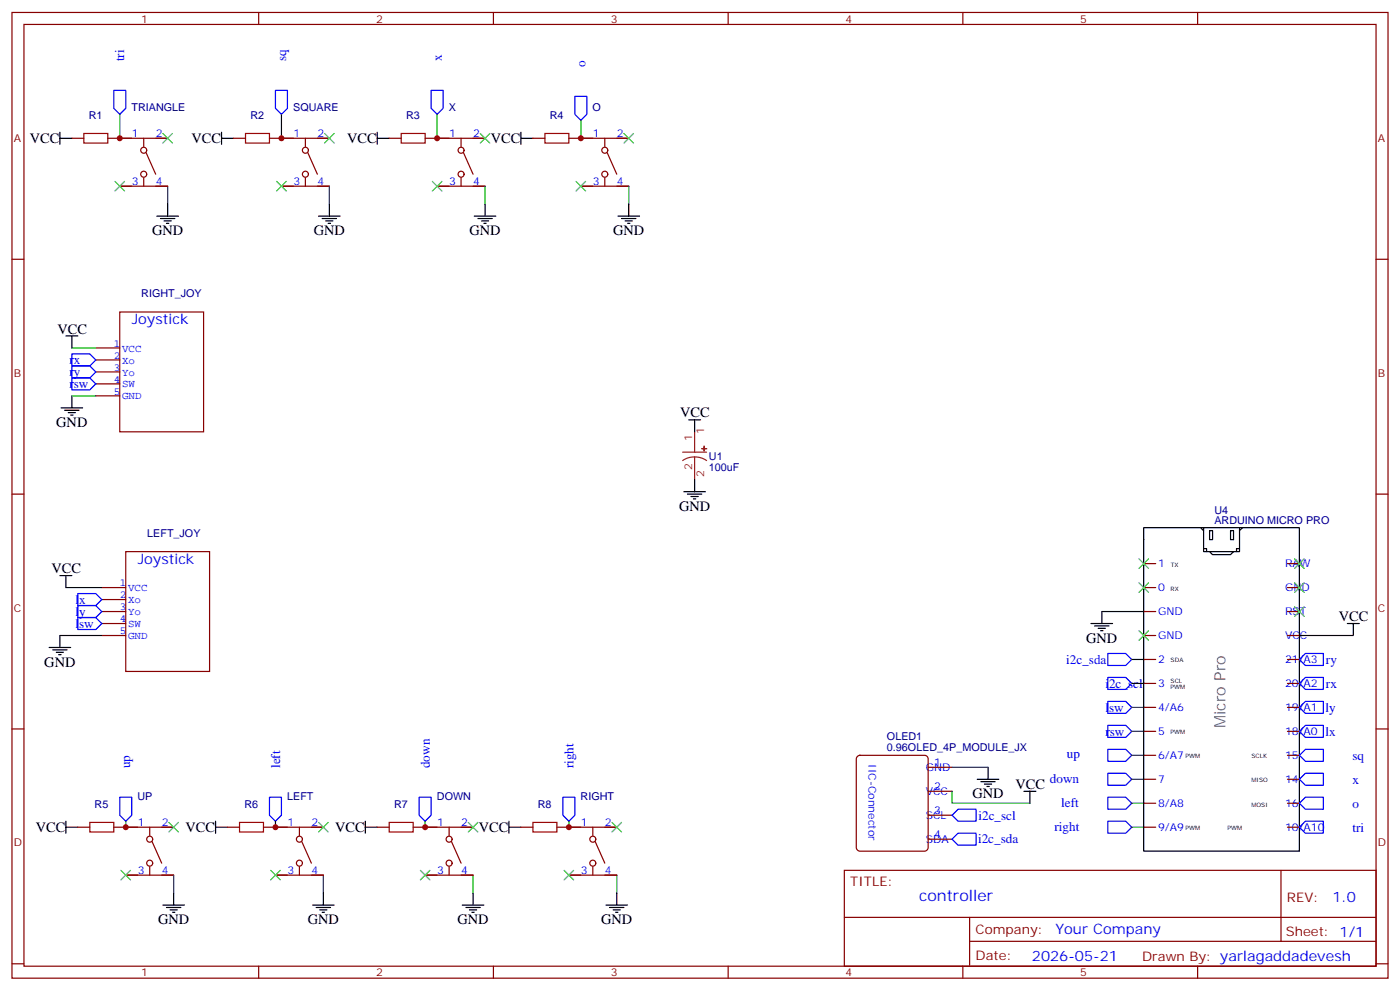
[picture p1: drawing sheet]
<svg xmlns="http://www.w3.org/2000/svg" width="412mm" height="292mm" viewBox="0 0 412 292" stroke-linecap="round" stroke-linejoin="round" font-family="sans-serif">
<g fill="none" stroke="#870000" stroke-width=".35">
<path d="M3.5 3.7h405.4v284.3h-405.4zM7.1 7.2h398.2v277.3h-398.2zM76.2 3.7v3.5M145.3 3.7v3.5M214.5 3.7v3.5M283.6 3.7v3.5M352.8 3.7v3.5M21.2 40.7h3.5M31.7 40.7h17.7M35.3 54.8h14.1M42.3 40.7v2.5M42.3 52.4v2.4"/>
<path d="M43 44.9l2.9 6.4M68.8 40.7h3.5M79.4 40.7h17.6M82.9 54.8h14.1M90 40.7v2.5M90 52.4v2.4M90.7 44.9l2.8 6.4M114.7 40.7h3.5M125.2 40.7h17.7M128.8 54.8h14.1M135.8 40.7v2.5M135.8 52.4v2.4"/>
<path d="M136.5 44.9l2.8 6.4M157 40.7h3.5M167.6 40.7h17.6M171.1 54.8h14.1M178.2 40.7v2.5M178.2 52.4v2.4M178.9 44.9l2.8 6.4M3.5 76.3h3.6M405.3 76.3h3.6M35.3 91.9h24.7v35.2h-24.7zM28.2 106h7.1M28.2 102.4h7.1"/>
<path d="M28.2 109.5h7.1M28.2 113h7.1M28.2 116.6h7.1M3.5 145.5h3.6M405.3 145.5h3.6M30 176.5h7M30 173h7M37 162.4h24.7v35.3h-24.7zM336.9 173h3.5M336.9 165.9h3.5M379.2 173h3.6M379.2 165.9h3.6"/>
<path d="M30 180.1h7M30 183.6h7M30 187.1h7M336.9 180.1h3.5M336.9 187.1h3.5M336.9 194.2h3.5M379.2 180.1h3.6M379.2 187.1h3.6M379.2 194.2h3.6M3.5 214.6h3.6M336.9 201.2h3.5M336.9 208.3h3.5"/>
<path d="M336.9 215.3h3.5M379.2 201.2h3.6M379.2 208.3h3.6M379.2 215.3h3.6M405.3 214.6h3.6M252.5 222.8l.8-.4h19l.9 .4 .2 .6v26.2l-.5 .8-.6 .2h-19l-.9-.5-.2-.5v-26.2zM273.4 233h7.1M273.4 225.9h7.1M336.9 222.4h3.5M336.9 229.4h3.5M336.9 236.5h3.5M379.2 222.4h3.6"/>
<path d="M379.2 229.4h3.6M379.2 236.5h3.6M22.9 243.6h3.6M33.5 243.6h17.7M37 257.7h14.2M44.1 243.6v2.4M44.1 255.2v2.5M44.8 247.8l2.8 6.3M67 243.6h3.6M77.6 243.6h17.6M81.1 257.7h14.1M88.2 243.6v2.4"/>
<path d="M88.2 255.2v2.5M88.9 247.8l2.8 6.3M111.1 243.6h3.6M121.7 243.6h17.6M125.2 257.7h14.1M132.3 243.6v2.4M132.3 255.2v2.5M133 247.8l2.8 6.3M153.5 243.6h3.5M164 243.6h17.7M167.6 257.7h14.1M174.6 243.6v2.4"/>
<path d="M174.6 255.2v2.5M175.3 247.8l2.9 6.3M248.7 256.3h156.6v28.2h-156.6zM273.4 247.1h7.1M273.4 240h7.1M336.9 243.6h3.5M377.3 256.3v20.9M379.2 243.6h3.6M248.7 270.1h156.5M285.6 277.2h119.6M285.6 270.1v14.1M3.5 283.8h3.6"/>
<path d="M76.2 284.5v3.5M145.3 284.5v3.5M214.5 284.5v3.5M283.6 284.5v3.5M352.8 284.5v3.5M405.3 283.8h3.6"/>
<circle cx="42.3" cy="44.2" r=".88"/>
<circle cx="42.3" cy="51.3" r=".88"/>
<circle cx="90" cy="44.2" r=".88"/>
<circle cx="90" cy="51.3" r=".88"/>
<circle cx="135.8" cy="44.2" r=".88"/>
<circle cx="135.8" cy="51.3" r=".88"/>
<circle cx="178.2" cy="44.2" r=".88"/>
<circle cx="178.2" cy="51.3" r=".88"/>
<circle cx="44.1" cy="254.1" r=".88"/>
<circle cx="44.1" cy="247.1" r=".88"/>
<circle cx="88.2" cy="254.1" r=".88"/>
<circle cx="88.2" cy="247.1" r=".88"/>
<circle cx="132.3" cy="254.1" r=".88"/>
<circle cx="132.3" cy="247.1" r=".88"/>
<circle cx="174.6" cy="254.1" r=".88"/>
<circle cx="174.6" cy="247.1" r=".88"/>
</g>
<g fill="none" stroke="#000" stroke-width=".35">
<path d="M17.6 38.9v3.6M65.3 38.9v3.6M111.1 38.9v3.6M153.5 38.9v3.6M17.6 40.7h3.6M65.3 40.7h3.5M111.1 40.7h3.6M153.5 40.7h3.5M46.2 63.6h6.4M47.3 64.3h4.2M48.3 65.1h2.1M49 65.8h.7"/>
<path d="M49.4 60.1v3.5M93.8 63.6h6.4M94.9 64.3h4.2M96 65.1h2.1M96.7 65.8h.7M97 60.1v3.5M139.7 63.6h6.3M140.8 64.3h4.2M141.8 65.1h2.1M142.5 65.8h.7M142.9 60.1v3.5M182 63.6h6.4"/>
<path d="M183.1 64.3h4.2M184.1 65.1h2.2M184.9 65.8h.7M185.2 60.1v3.5M19.4 98.9h3.5M21.2 98.9v3.5M21.2 116.6v3.5M18 120.1h6.3M19 120.8h4.3M20.1 121.5h2.1M20.8 122.2h.7M202.8 123.6h3.6"/>
<path d="M204.6 123.6v3.5M201.4 144.8h6.4M202.5 145.5h4.2M203.6 146.2h2.1M204.3 146.9h.7M204.6 141.3v3.5M336.9 155.4h45.9v95.2h-45.9zM353.7 155.4l.8 .8M354.5 155.4v7h10.6v-7M356.3 156.2h.9v2.7h-.9zM362.5 156.2h.9v2.7h-.9zM366 155.4l-.9 .8"/>
<path d="M17.6 169.5h3.6M19.4 169.5v3.5M354.5 161.5h.9v.9M356.3 162.4l.9 .9h5.3l.9-.9M365.1 161.5h-.9v.9M14.5 190.6h6.3M15.5 191.3h4.3M16.6 192.1h2.1M17.3 192.8h.7M17.6 187.1v3.5M321.4 183.6h6.3M322.4 184.3h4.3"/>
<path d="M323.5 185h2.1M324.2 185.7h.7M324.6 180.1v3.5M396.9 183.6h3.5M398.6 183.6v3.5M287.9 229.4h6.3M288.9 230.2h4.3M290 230.9h2.1M290.7 231.6h.7M291 225.9v3.5M301.6 233h3.6M303.4 233v3.5"/>
<path d="M19.4 241.8v3.5M19.4 243.6h3.5M63.5 243.6h3.5M63.5 241.8v3.5M107.6 243.6h3.5M107.6 241.8v3.5M149.9 243.6h3.6M149.9 241.8v3.5M48 266.5h6.3M49 267.2h4.3M50.1 267.9h2.1M50.8 268.6h.7"/>
<path d="M51.2 263v3.5M92.1 266.5h6.3M93.1 267.2h4.3M94.2 267.9h2.1M94.9 268.6h.7M95.2 263v3.5M136.2 266.5h6.3M137.2 267.2h4.3M138.3 267.9h2.1M139 268.6h.7M139.3 263v3.5M178.5 266.5h6.4"/>
<path d="M179.6 267.2h4.2M180.6 267.9h2.1M181.3 268.6h.7M181.7 263v3.5"/>
</g>
<g fill="none" stroke="#008700" stroke-width=".35">
<path d="M35.3 33.7v7M82.9 33.7v7M128.8 33.7v7M171.1 35.4v5.3M49.4 54.8v5.3M97 54.8v5.3M142.9 54.8v5.3M185.2 54.8v5.3M21.2 102.4h7M21.2 116.6h7M19.4 173h10.6M17.6 187.1h12.4"/>
<path d="M324.6 180.1h12.3M333.4 194.2h3.5M382.8 187.1h15.8M333.4 201.2h3.5M333.4 208.3h3.5M333.4 215.3h3.5M280.5 233v3.5h22.9M280.5 225.9h10.5M333.4 222.4h3.5M333.4 229.4h3.5M333.4 236.5h3.5M37 241.8v1.8"/>
<path d="M51.2 257.7v5.3M81.1 241.8v1.8M95.2 257.7v5.3M125.2 241.8v1.8M139.3 257.7v5.3M167.6 241.8v1.8M181.7 257.7v5.3M333.4 243.6h3.5"/>
</g>
<g fill="none" stroke="#00f" stroke-width=".35">
<path d="M33.5 26.6h3.5v5.3l-1.7 1.8-1.8-1.8zM81.1 26.6h3.6v5.3l-1.8 1.8-1.8-1.8zM127 26.6h3.5v5.3l-1.7 1.8-1.8-1.8zM169.3 28.4h3.6v5.3l-1.8 1.7-1.8-1.7zM21.2 111.3h5.3l1.7 1.7-1.7 1.8h-5.3zM21.2 107.7h5.3l1.7 1.8-1.7 1.8h-5.3zM21.2 104.2h5.3l1.7 1.8-1.7 1.7h-5.3zM22.9 174.8h5.3l1.8 1.7-1.8 1.8h-5.3zM22.9 178.3h5.3l1.8 1.8-1.8 1.7h-5.3zM22.9 181.8h5.3l1.8 1.8-1.8 1.7h-5.3zM326.3 192.4h5.3l1.8 1.8-1.8 1.7h-5.3zM326.3 199.5h5.3l1.8 1.7-1.8 1.8h-5.3z"/>
<path d="M384.5 192.4h5.3v3.5h-5.3l-1.7-1.7zM326.3 206.5h5.3l1.8 1.8-1.8 1.7h-5.3zM326.3 213.6h5.3l1.8 1.7-1.8 1.8h-5.3zM382.8 215.3l1.7-1.7h5.3v3.5h-5.3zM382.8 201.2l1.7-1.7h5.3v3.5h-5.3zM384.5 206.5h5.3v3.5h-5.3l-1.7-1.7zM35.3 234.7h3.5v5.3l-1.8 1.8-1.7-1.8zM79.4 234.7h3.5v5.3l-1.8 1.8-1.7-1.8zM123.5 234.7h3.5v5.3l-1.8 1.8-1.7-1.8zM165.8 234.7h3.5v5.3l-1.7 1.8-1.8-1.8zM326.3 220.6h5.3l1.8 1.8-1.8 1.8h-5.3zM326.3 234.7h5.3l1.8 1.8-1.8 1.8h-5.3z"/>
<path d="M326.3 227.7h5.3l1.8 1.7-1.8 1.8h-5.3zM382.8 229.4l1.7-1.7h5.3v3.5h-5.3zM382.8 236.5l1.7-1.8h5.3v3.6h-5.3zM382.8 222.4l1.7-1.8h5.3v3.6h-5.3zM280.5 240l1.7-1.7h5.3v3.5h-5.3zM280.5 247.1l1.7-1.8h5.3v3.5h-5.3zM326.3 241.8h5.3l1.8 1.8-1.8 1.7h-5.3zM382.8 243.6l1.7-1.8h5.3v3.5h-5.3z"/>
</g>
<path d="M24.7 39.3h7v2.8h-7zM72.3 39.3h7.1v2.8h-7.1zM118.2 39.3h7v2.8h-7zM160.5 39.3h7.1v2.8h-7.1zM26.5 242.1h7v2.9h-7zM70.6 242.1h7v2.9h-7zM114.7 242.1h7v2.9h-7zM157 242.1h7v2.9h-7z" fill="none" stroke="#a10000" stroke-width=".35"/>
<g fill="#8c2424" stroke="#8c2424" stroke-width=".35">
<path d="M207.4 131.4v1.4z"/>
<path d="M206.7 132.1h1.4z"/>
</g>
<path d="M201.1 133.1h7M204.6 134.5l1.9 .3 1.6 .8M204.6 134.5l-1.8 .3-1.7 .8M204.6 127.1v6M204.6 134.5v6.8" fill="none" stroke="#8c2424" stroke-width=".35"/>
<g fill="none" stroke="#3c3" stroke-width=".35">
<path d="M48 39.3l2.8 2.8M50.8 39.3l-2.8 2.8M95.6 39.3l2.8 2.8M98.4 39.3l-2.8 2.8M141.5 39.3l2.8 2.8M144.3 39.3l-2.8 2.8M183.8 39.3l2.8 2.8M186.6 39.3l-2.8 2.8M33.9 53.4l2.8 2.8M36.7 53.4l-2.8 2.8M81.5 53.4l2.8 2.8M84.3 53.4l-2.8 2.8"/>
<path d="M127.4 53.4l2.8 2.8M130.2 53.4l-2.8 2.8M169.7 53.4l2.8 2.8M172.5 53.4l-2.8 2.8M335.5 164.5l2.8 2.9M335.5 171.6l2.8 2.8M338.3 164.5l-2.8 2.9M338.3 171.6l-2.8 2.8M381.4 164.5l2.8 2.9M381.4 171.6l2.8 2.8M381.4 178.6l2.8 2.9M384.2 164.5l-2.8 2.9"/>
<path d="M384.2 171.6l-2.8 2.8M384.2 178.6l-2.8 2.9M335.5 185.7l2.8 2.8M338.3 185.7l-2.8 2.8M35.6 256.3l2.9 2.8M38.5 256.3l-2.9 2.8M49.7 242.1l2.9 2.9M52.6 242.1l-2.9 2.9M79.7 256.3l2.8 2.8M82.5 256.3l-2.8 2.8M93.8 242.1l2.9 2.9M96.7 242.1l-2.9 2.9"/>
<path d="M123.8 256.3l2.8 2.8M126.6 256.3l-2.8 2.8M137.9 242.1l2.9 2.9M140.8 242.1l-2.9 2.9M166.2 256.3l2.8 2.8M169 256.3l-2.8 2.8M180.3 242.1l2.8 2.9M183.1 242.1l-2.8 2.9"/>
</g>
<g fill="#c00">
<circle cx="35.3" cy="40.7" r=".88"/>
<circle cx="82.9" cy="40.7" r=".88"/>
<circle cx="128.8" cy="40.7" r=".88"/>
<circle cx="171.1" cy="40.7" r=".88"/>
<circle cx="37" cy="243.6" r=".88"/>
<circle cx="81.1" cy="243.6" r=".88"/>
<circle cx="125.2" cy="243.6" r=".88"/>
<circle cx="167.6" cy="243.6" r=".88"/>
</g>
<text font-size="4.6" fill="#666" x="361" y="214.3" transform="rotate(-90 361 214.3)">Micro Pro</text>
<text font-size="4.6" fill="#00f" x="270.8" y="265.3">controller</text>
<g font-size="4.2">
<text x="8.8" y="42.1">VCC</text>
<text x="56.4" y="42.1">VCC</text>
<text x="102.2" y="42.1">VCC</text>
<text x="144.6" y="42.1">VCC</text>
<text x="44.8" y="69.3">GND</text>
<text x="92.4" y="69.3">GND</text>
<text x="138.3" y="69.3">GND</text>
<text x="180.6" y="69.3">GND</text>
<text x="16.9" y="98.2">VCC</text>
<text x="16.6" y="125.7">GND</text>
<text x="200.4" y="122.9">VCC</text>
<text x="200" y="150.4">GND</text>
<text x="15.2" y="168.8">VCC</text>
<text x="394.4" y="182.9">VCC</text>
<text x="320" y="189.2">GND</text>
<text x="13.1" y="196.3">GND</text>
<text x="299.2" y="232.3">VCC</text>
<text x="286.5" y="235.1">GND</text>
<text x="10.5" y="245">VCC</text>
<text x="54.6" y="245">VCC</text>
<text x="98.7" y="245">VCC</text>
<text x="141" y="245">VCC</text>
<text x="46.6" y="272.1">GND</text>
<text x="90.7" y="272.1">GND</text>
<text x="134.8" y="272.1">GND</text>
<text x="177.1" y="272.1">GND</text>
</g>
<g font-size="4.2" fill="#00f">
<text x="38.8" y="95.4">Joystick</text>
<text x="40.6" y="165.9">Joystick</text>
<text x="392.5" y="265.5">1.0</text>
<text x="310.9" y="275.1">Your Company</text>
<text x="304" y="282.9">2026-05-21</text>
</g>
<g font-size="3.9" fill="#00f">
<text x="36.6" y="18" transform="rotate(-90 36.6 18)">tri</text>
<text x="84.2" y="18" transform="rotate(-90 84.2 18)">sq</text>
<text x="130.1" y="18" transform="rotate(-90 130.1 18)">x</text>
<text x="172.4" y="19.8" transform="rotate(-90 172.4 19.8)">o</text>
<text x="20.5" y="107.2">rx</text>
<text x="20.5" y="110.8">ry</text>
<text x="20.5" y="114.3">rsw</text>
<text x="22.2" y="177.8">lx</text>
<text x="22.2" y="181.3">ly</text>
<text x="22.2" y="184.9">lsw</text>
<text x="314.1" y="195.5">i2c_sda</text>
<text x="390.6" y="195.5">ry</text>
<text x="325.6" y="202.5">i2c_scl</text>
<text x="390.6" y="202.6">rx</text>
<text x="325.6" y="209.5">lsw</text>
<text x="390.4" y="209.5">ly</text>
<text x="325.6" y="216.6">rsw</text>
<text x="390.4" y="216.6">lx</text>
<text x="38.4" y="226.2" transform="rotate(-90 38.4 226.2)">up</text>
<text x="82.5" y="226.2" transform="rotate(-90 82.5 226.2)">left</text>
<text x="126.6" y="226.2" transform="rotate(-90 126.6 226.2)">down</text>
<text x="168.9" y="226.2" transform="rotate(-90 168.9 226.2)">right</text>
<text x="314.3" y="223.1">up</text>
<text x="398.4" y="223.7">sq</text>
<text x="309.3" y="230.6">down</text>
<text x="398.4" y="230.8">x</text>
<text x="312.6" y="237.7">left</text>
<text x="398.4" y="237.8">o</text>
<text x="288.2" y="241.3">i2c_scl</text>
<text x="310.6" y="244.7">right</text>
<text x="398.4" y="244.9">tri</text>
<text x="288.1" y="248.3">i2c_sda</text>
</g>
<g font-size="3.9" fill="#800">
<text x="250.5" y="260.8">TITLE:</text>
<text x="379.1" y="265.5">REV:</text>
<text x="287.4" y="275">Company:</text>
<text x="378.7" y="275.7">Sheet: 1/1</text>
<text x="287.4" y="282.7">Date:</text>
<text x="336.4" y="282.8">Drawn By: yarlagaddadevesh</text>
</g>
<g font-size="3.2" fill="#800">
<text x="41.6" y="6.7">1</text>
<text x="110.8" y="6.7">2</text>
<text x="179.9" y="6.7">3</text>
<text x="249.1" y="6.7">4</text>
<text x="318.2" y="6.7">5</text>
<text x="4.1" y="41.8">A</text>
<text x="405.9" y="41.8">A</text>
<text x="4.1" y="110.9">B</text>
<text x="405.9" y="110.9">B</text>
<text x="4.1" y="180.1">C</text>
<text x="405.9" y="180.1">C</text>
<text x="4.1" y="249.2">D</text>
<text x="405.9" y="249.2">D</text>
<text x="41.6" y="287.5">1</text>
<text x="110.8" y="287.5">2</text>
<text x="179.9" y="287.5">3</text>
<text x="249.1" y="287.5">4</text>
<text x="318.2" y="287.5">5</text>
</g>
<g font-size="3.2" fill="#000080">
<text x="26.1" y="35.2">R1</text>
<text x="38.7" y="32.7">TRIANGLE</text>
<text x="73.7" y="35.2">R2</text>
<text x="86.4" y="32.7">SQUARE</text>
<text x="119.6" y="35.2">R3</text>
<text x="132.2" y="32.7">X</text>
<text x="161.9" y="35.2">R4</text>
<text x="174.6" y="32.7">O</text>
<text x="41.6" y="87.6">RIGHT_JOY</text>
<text x="208.8" y="135.3">U1</text>
<text x="208.8" y="138.5">100uF</text>
<text x="357.7" y="154.3">ARDUINO MICRO PRO</text>
<text x="357.7" y="151.2">U4</text>
<text x="43.4" y="158.1">LEFT_JOY</text>
<text x="261.3" y="221.1">0.96OLED_4P_MODULE_JX</text>
<text x="261.3" y="217.9">OLED1</text>
<text x="27.9" y="238">R5</text>
<text x="40.5" y="235.5">UP</text>
<text x="72" y="238">R6</text>
<text x="84.6" y="235.5">LEFT</text>
<text x="116.1" y="238">R7</text>
<text x="128.7" y="235.5">DOWN</text>
<text x="158.4" y="238">R8</text>
<text x="171" y="235.5">RIGHT</text>
</g>
<g font-size="3.2" fill="#00f">
<text x="38.8" y="40.4">1</text>
<text x="45.9" y="40.4">2</text>
<text x="86.4" y="40.4">1</text>
<text x="93.5" y="40.4">2</text>
<text x="132.3" y="40.4">1</text>
<text x="139.3" y="40.4">2</text>
<text x="174.6" y="40.4">1</text>
<text x="181.7" y="40.4">2</text>
<text x="38.8" y="54.5">3</text>
<text x="45.9" y="54.5">4</text>
<text x="86.4" y="54.5">3</text>
<text x="93.5" y="54.5">4</text>
<text x="132.3" y="54.5">3</text>
<text x="139.3" y="54.5">4</text>
<text x="174.6" y="54.5">3</text>
<text x="181.7" y="54.5">4</text>
<text x="33.5" y="105.6">2</text>
<text x="33.5" y="102.1">1</text>
<text x="36" y="107">Xo</text>
<text x="36" y="103.5">VCC</text>
<text x="33.5" y="109.1">3</text>
<text x="33.5" y="112.7">4</text>
<text x="36" y="110.6">Yo</text>
<text x="33.5" y="116.2">5</text>
<text x="36" y="114.1">SW</text>
<text x="36" y="117.6">GND</text>
<text x="341.1" y="167">1</text>
<text x="378.5" y="167">RAW</text>
<text x="35.3" y="172.6">1</text>
<text x="35.3" y="176.2">2</text>
<text x="35.3" y="179.7">3</text>
<text x="37.7" y="177.6">Xo</text>
<text x="37.7" y="174.1">VCC</text>
<text x="341.1" y="174.1">0</text>
<text x="378.5" y="174.1">GND</text>
<text x="35.3" y="183.2">4</text>
<text x="37.7" y="181.1">Yo</text>
<text x="37.7" y="184.6">SW</text>
<text x="341.1" y="181.1">GND</text>
<text x="378.5" y="181.1">RST</text>
<text x="35.3" y="186.8">5</text>
<text x="37.7" y="188.2">GND</text>
<text x="341.1" y="188.2">GND</text>
<text x="378.5" y="188.2">VCC</text>
<text x="341.1" y="195.2">2</text>
<text x="378.5" y="195.2">21/A3</text>
<text x="341.1" y="202.3">3</text>
<text x="378.5" y="202.3">20/A2</text>
<text x="341.1" y="209.3">4/A6</text>
<text x="378.5" y="209.3">19/A1</text>
<text x="341.1" y="216.4">5</text>
<text x="378.5" y="216.4">18/A0</text>
<text x="255.9" y="225" transform="rotate(90 255.9 225)">IIC-Connector</text>
<text x="272.7" y="227">GND</text>
<text x="275.2" y="225.6">1</text>
<text x="341.1" y="223.4">6/A7</text>
<text x="378.5" y="223.4">15</text>
<text x="275.2" y="232.6">2</text>
<text x="341.1" y="230.5">7</text>
<text x="378.5" y="230.5">14</text>
<text x="272.7" y="234">VCC</text>
<text x="275.2" y="239.7">3</text>
<text x="341.1" y="237.6">8/A8</text>
<text x="378.5" y="237.6">16</text>
<text x="40.6" y="243.2">1</text>
<text x="47.6" y="243.2">2</text>
<text x="84.7" y="243.2">1</text>
<text x="91.7" y="243.2">2</text>
<text x="128.8" y="243.2">1</text>
<text x="135.8" y="243.2">2</text>
<text x="171.1" y="243.2">1</text>
<text x="178.2" y="243.2">2</text>
<text x="272.7" y="241.1">SCL</text>
<text x="341.1" y="244.6">9/A9</text>
<text x="378.5" y="244.6">10/A10</text>
<text x="272.7" y="248.1">SDA</text>
<text x="275.2" y="246.7">4</text>
<text x="40.6" y="257.3">3</text>
<text x="47.6" y="257.3">4</text>
<text x="84.7" y="257.3">3</text>
<text x="91.7" y="257.3">4</text>
<text x="128.8" y="257.3">3</text>
<text x="135.8" y="257.3">4</text>
<text x="171.1" y="257.3">3</text>
<text x="178.2" y="257.3">4</text>
</g>
<g font-size="3.2" fill="#8d2323">
<text x="203.9" y="130" transform="rotate(-90 203.9 130)">1</text>
<text x="207.4" y="127.8" transform="rotate(-90 207.4 127.8)">1</text>
<text x="203.9" y="138.4" transform="rotate(-90 203.9 138.4)">2</text>
<text x="207.4" y="140.5" transform="rotate(-90 207.4 140.5)">2</text>
</g>
<g font-size="1.8">
<text x="344.9" y="167">TX</text>
<text x="344.8" y="173.9">RX</text>
<text x="344.8" y="195">SDA</text>
<text x="344.8" y="203">PWM</text>
<text x="344.8" y="201.2">SCL</text>
<text x="344.8" y="216.2">PWM</text>
<text x="349.2" y="223.3">PWM</text>
<text x="368.6" y="223.3">SCLK</text>
<text x="368.6" y="230.3">MISO</text>
<text x="368.7" y="237.5">MOSI</text>
<text x="349.2" y="244.4">PWM</text>
<text x="361.6" y="244.4">PWM</text>
</g>
</svg>
